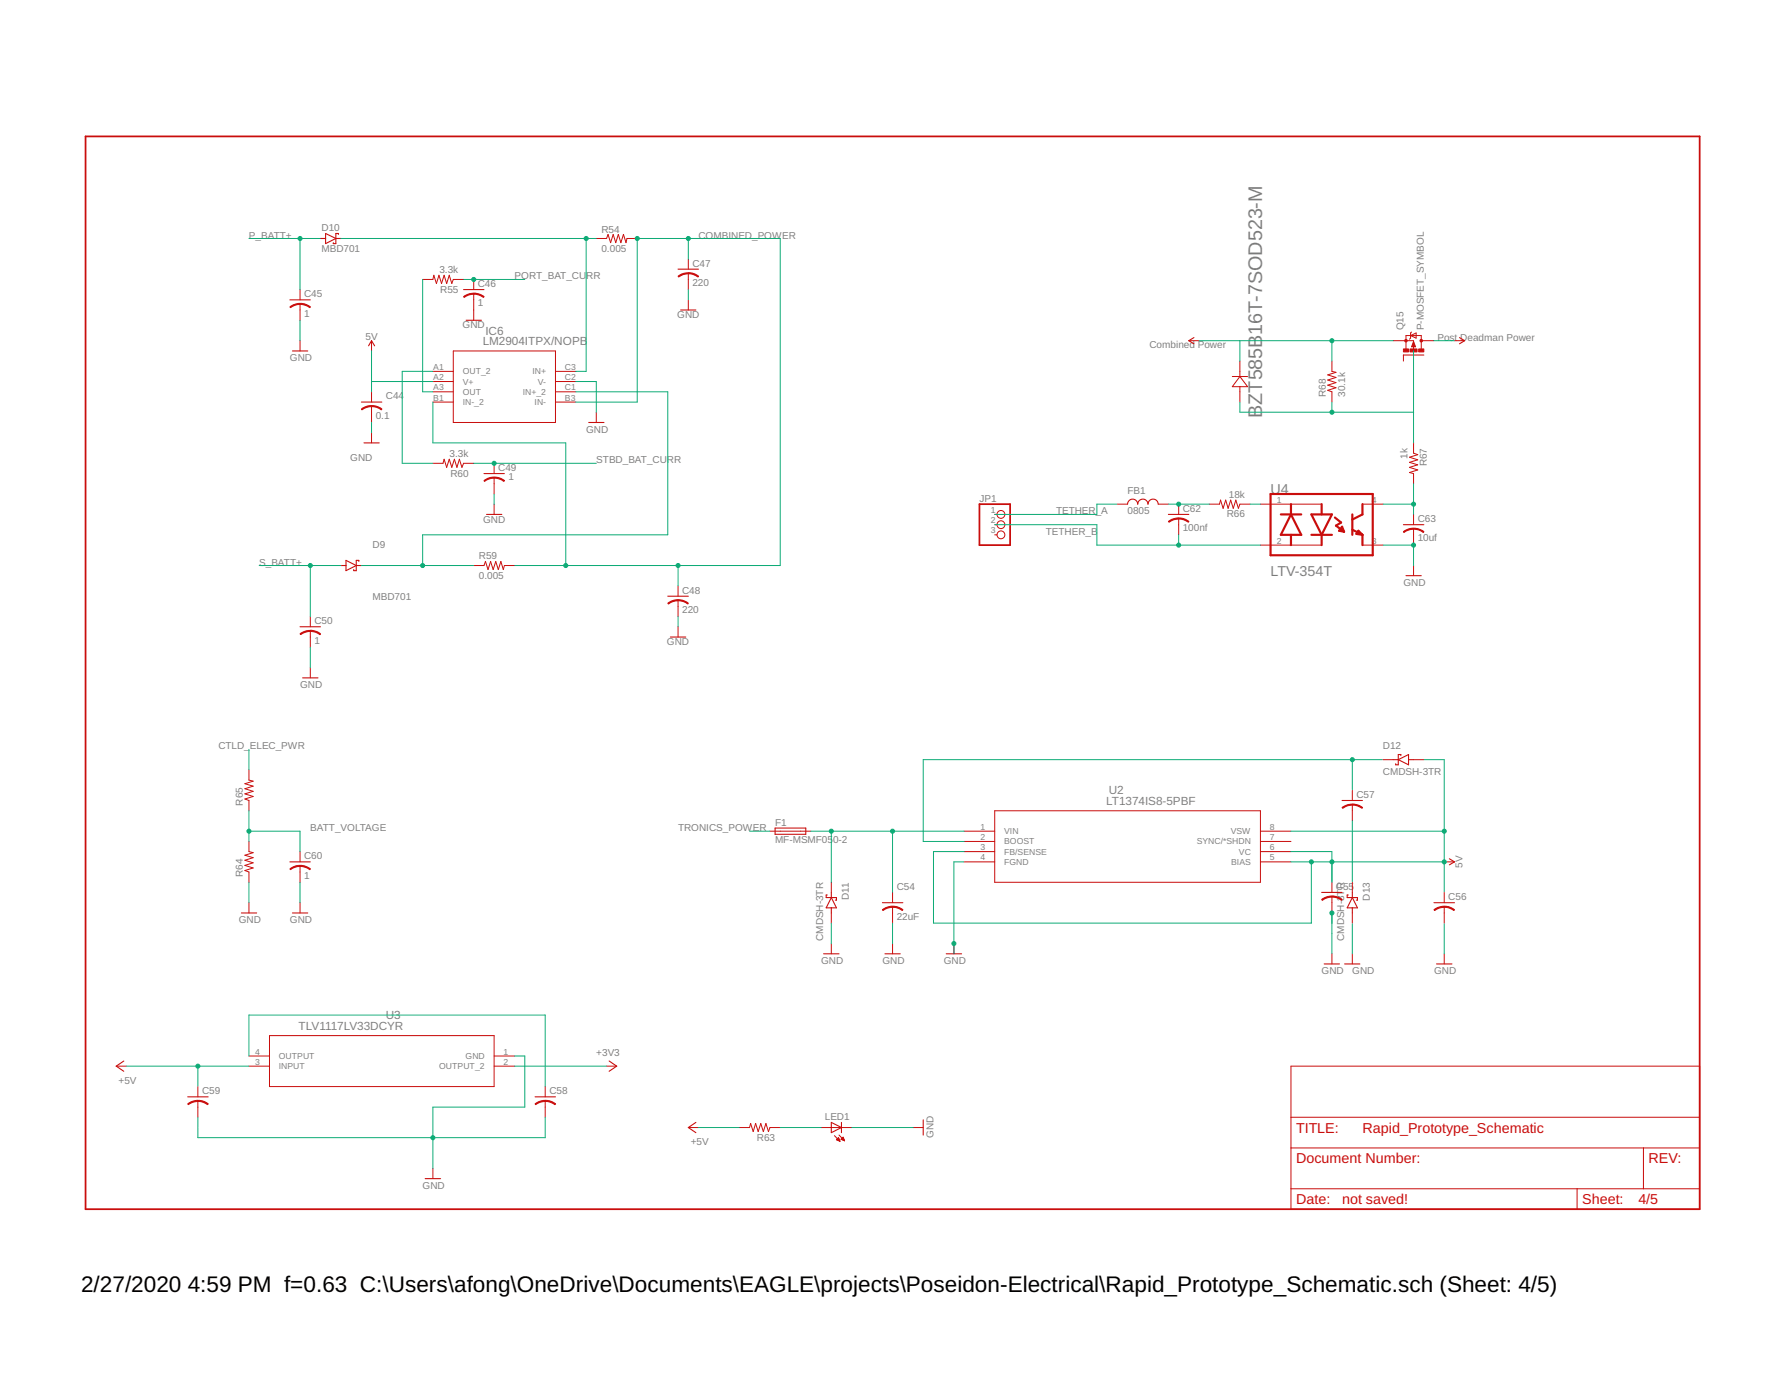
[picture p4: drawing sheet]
<svg xmlns="http://www.w3.org/2000/svg" width="279mm" height="216mm" viewBox="0 0 279 216" stroke-linecap="round" stroke-linejoin="round" font-family="sans-serif">
<path d="M13.4 21.4h252.8v167.9h-252.8zM153.4 78.9h4.8v6.4h-4.8z" fill="none" stroke="#c90d0c" stroke-width=".28"/>
<g fill="none" stroke="#c90d0c" stroke-width=".16">
<path d="M93.4 37.3h1.6l.2-.6 .4 1.3 .4-1.3 .4 1.3 .4-1.3 .4 1.3 .4-1.3 .4 1.3 .2-.7h1.6M47 45.3v1.6M47 47.6v2.5M47 53.3v1.6M58.2 53.3v1.6M66.2 43.8h1.6l.1-.7 .4 1.3 .4-1.3 .5 1.3 .4-1.3 .4 1.3 .4-1.3 .4 1.3 .2-.6h1.6M67.8 58.1h3.2M67.8 59.7h3.2M71 54.9h16v11.2h-16zM74.2 43.8v1.5M74.2 46v4.1M87 58.1h3.2"/>
<path d="M87 59.7h3.2M107.8 40.6v1.5M107.8 42.8v2.5M107.8 46.9v1.6M186.2 53.3h1.6M193 58.9h2.4M194.2 56.5v2.4M194.2 58.9l1.2 1.6h-2.4zM208.6 56.5v1.6l.6 .2-1.3 .4 1.3 .4-1.3 .4 1.3 .4-1.3 .4 1.3 .4-1.3 .4 .7 .2v1.6M218.2 53.3h3.2v.2M219.8 55.6v.9M220.9 52.5l.9-.4v.8z"/>
<path d="M221.1 52l-.2 .1v.8l-.2 .2M221.4 54.2v.6M221.4 53.5l.3 .8h-.6zM222.6 54.6v-2.1h-2.4v2.1M222.6 53.3h2M227.8 53.3h1.6M58.2 61.3v1.6M58.2 63.6v2.5M58.2 67.7v1.6M67.8 61.3h3.2M67.8 62.9h3.2M67.8 72.5h1.6l.2-.6 .4 1.3 .4-1.3 .4 1.3 .4-1.3 .4 1.3 .3-1.3 .4 1.3 .3-.7h1.6"/>
<path d="M77.4 72.5v1.6M77.4 74.8v2.5M77.4 78.9v1.6M87 61.3h3.2M87 62.9h3.2M93.4 64.5v1.6M175 78.9h1.6M181.4 78.9h1.6M184.6 78.9v1.6M189.4 78.9h1.6l.2-.6 .4 1.3 .4-1.3 .3 1.3 .4-1.3 .4 1.3 .4-1.3 .5 1.3 .2-.7h1.6M194.2 60.5v2.4M197.4 78.9h9.6"/>
<path d="M213.4 78.9h3.2M213.4 78.9v.1M221.4 69.3v1.7l.6 .2-1.3 .4 1.3 .4-1.3 .4 1.3 .4-1.3 .4 1.3 .4-1.3 .4 .7 .1v1.6M48.6 96.5v1.6M48.6 98.8v2.5M74.2 88.5h1.6l.2-.6 .4 1.3 .4-1.3 .4 1.3 .4-1.3 .4 1.3 .4-1.3 .4 1.3 .2-.7h1.6M106.2 91.7v1.6M106.2 94v2.5M106.2 98.1v1.6M155.8 80.5h.3M155.8 82.1h.3M155.8 83.7h.3"/>
<path d="M184.6 81.2v2.5M197.4 85.3h9.6M213.4 85.3v.1M213.4 85.3h3.2M221.4 80.5v1.6M221.4 82.8v2.5M221.4 88.5v1.6M48.6 104.5v1.6M216.6 118.9h1.6M221.4 118.9h1.6M39 131.7v1.6l.6 .2-1.2 .4 1.2 .4-1.2 .4 1.2 .4-1.2 .4 1.2 .4-1.2 .4 .6 .2v1.6M39 120.5v1.6l.6 .2-1.2 .4 1.2 .4-1.2 .4 1.2 .4-1.2 .4 1.2 .4-1.2 .4 .6 .2v1.6"/>
<path d="M47 133.3v1.6M47 135.6v2.5M120.6 130.1h6.4M130.2 138.1v1.6M139.8 139.7v1.6M151 130.1h4.8M151 131.7h4.8M151 133.3h4.8M151 134.9h4.8M155.8 126.9h41.6v11.2h-41.6zM197.4 130.1h4.8M197.4 131.7h4.8"/>
<path d="M197.4 133.3h4.8M197.4 134.9h4.8M208.6 138.1v1.6M211.8 123.7v1.6M211.8 126v2.5M211.8 138.1v1.6M226.2 134.9h1.6M226.2 139.7v1.6M39 141.3v1.6M47 141.3v1.6M130.2 142.9v1.6M130.2 147.7v1.6"/>
<path d="M139.8 142v2.5M139.8 147.7v1.6M149.4 147.7v1.6M208.6 140.4v2.5M208.6 149.3v1.6M211.8 142.9v1.6M211.8 149.3v1.6M226.2 142v2.5M226.2 149.3v1.6M18.2 166.9h1.6M31 170.1v1.6M31 172.4v2.5"/>
<path d="M39 166.9h3.2M39 165.3h3.2M42.2 162.1h35.2v8h-35.2zM77.4 166.9h3.2M77.4 165.3h3.2M85.4 170.1v1.6M85.4 172.4v2.5M95 166.9h1.6M107.8 176.5h1.6M115.8 176.5h1.6l.2-.6 .4 1.3 .3-1.3 .4 1.3 .4-1.3 .4 1.3 .5-1.3 .4 1.3 .2-.7h1.6M128.6 176.5h4.8M130.7 177.8l.9 .9"/>
<path d="M131 178.4l.6 .3M131 178.4l.3-.3 .3 .6M131 178.4h.4M131.1 178.4h.3M131.1 178.5h.4M131.1 178.3h.3M131.2 178.2h.2M131.3 178.2h.1M131.3 178.6h.2M131.4 177.7l.9 .9M131.4 178.6h.1M131.7 178.4h.5"/>
<path d="M131.8 178.3h.3M131.8 178.2h.3M131.9 178.4h.3M131.9 178.2h.2M132 178.1h.1M132 178.5h.2M132 178.1l-.3 .3 .6 .2M132 178.1l.3 .5M132.2 178.6h.1M143 176.5h1.6M202.2 166.9h64v22.4h-64zM202.2 179.7h64"/>
<path d="M202.2 174.9h64M257.4 179.7v6.4M67.8 182.9v1.6M202.2 186.1h64M247 186.1v3.2"/>
<circle cx="156.8" cy="83.7" r=".61"/>
<circle cx="156.8" cy="80.5" r=".61"/>
<circle cx="156.8" cy="82.1" r=".61"/>
</g>
<g fill="none" stroke="#c90d0c" stroke-width=".17">
<path d="M50.2 37.3h.8M51 36.6l1.6 .7-1.6 .8zM52.6 37.3h.8M53 36.7v-.1h-.4v1.5h-.4v-.1M45.4 46.9h3.2M45.8 54.9h2.4M57.7 54.1l.5-.8 .5 .8M72.6 45.3h3.2M73 50.1h2.4M106.2 42.1h3.2M106.6 48.5h2.4M187 52.9l-.8 .4 .8 .5"/>
<path d="M219.8 55.6h3.2M228.6 52.9l.8 .4-.8 .5M56.6 62.9h3.2M57 69.3h2.4M75.8 74.1h3.2M92.2 66.1h2.4M176.6 78.9a.79 .79 0 0 1 .8-.8 .79 .79 0 0 1 .8 .8 .8 .8 0 0 1 .8-.8 .8 .8 0 0 1 .8 .8 .8 .8 0 0 1 .8-.8 .8 .8 0 0 1 .8 .8M47 98.1h3.2M53.4 88.5h.8M54.2 87.7l1.6 .8-1.6 .8zM55.8 88.5h.8M56.2 87.9v-.2h-.4v1.6h-.4v-.1"/>
<path d="M76.2 80.5h2.4M104.6 93.3h3.2M105 99.7h2.4M183 80.5h3.2M219.8 82.1h3.2M220.2 90.1h2.4M47.4 106.1h2.4M218.2 118.9h.8M219 118.9l1.6-.8v1.6zM219.4 118.3v-.2h-.4v1.6h-.4v-.1M220.6 118.9h.8M45.4 134.9h3.2"/>
<path d="M121.4 129.6h4.8v1h-4.8zM130.2 139.7v.8M207 139.7h3.2M210.2 125.3h3.2M211.8 139.7v.8M227 134.5l.8 .4-.8 .5M37.8 142.9h2.4M45.8 142.9h2.4M129 149.3h2.4M129.6 140.1h-.2v.4h1.6v.4h-.2M130.2 142.1v.8M130.2 140.5l.8 1.6h-1.6z"/>
<path d="M138.2 141.3h3.2M138.6 149.3h2.4M148.2 149.3h2.4M207.4 150.9h2.4M210.6 150.9h2.4M211.2 140.1h-.2v.4h1.6v.4h-.2M211.8 140.5l.8 1.6h-1.6zM211.8 142.1v.8M224.6 141.3h3.2M225 150.9h2.4M19.4 166.1l-1.2 .8 1.2 .8M29.4 171.7h3.2"/>
<path d="M83.8 171.7h3.2M95.4 166.1l1.2 .8-1.2 .8M109 175.7l-1.2 .8 1.2 .8M130.2 175.7l1.6 .8-1.6 .8zM131.8 175.7v1.6M144.6 175.3v2.4M66.6 184.5h2.4"/>
</g>
<g fill="#c90d0c" stroke="#c90d0c" stroke-width=".16">
<path d="M47 135.5a2.4 2.4 0 0 1 1.6 .5l-.1 .2a2.69 2.69 0 0 0-1.5-.6z" fill-rule="evenodd"/>
<path d="M45.4 136l.2-.1a2.28 2.28 0 0 1 1.4-.4v.2a2.48 2.48 0 0 0-1.5 .5z" fill-rule="evenodd"/>
<path d="M184.6 81.1a2.39 2.39 0 0 1 1.6 .5l-.1 .2a2.48 2.48 0 0 0-1.5-.5z" fill-rule="evenodd"/>
<path d="M183 81.6l.9-.4 .7-.1v.2a2.36 2.36 0 0 0-1.5 .5z" fill-rule="evenodd"/>
<path d="M221.4 82.7l1 .2 .6 .3-.1 .2a2.33 2.33 0 0 0-1.5-.6z" fill-rule="evenodd"/>
<path d="M219.8 83.2l.9-.4 .7-.1v.2a2.48 2.48 0 0 0-1.5 .5z" fill-rule="evenodd"/>
<path d="M85.4 172.3a2.4 2.4 0 0 1 1.6 .5l-.1 .2a2.48 2.48 0 0 0-1.5-.6z" fill-rule="evenodd"/>
<path d="M83.8 172.8l1-.4 .6-.1v.1a2.48 2.48 0 0 0-1.5 .6z" fill-rule="evenodd"/>
<path d="M31 172.3a2.4 2.4 0 0 1 1.6 .5l-.1 .2a2.48 2.48 0 0 0-1.5-.6z" fill-rule="evenodd"/>
<path d="M29.4 172.8l1-.4 .6-.1v.1a2.48 2.48 0 0 0-1.5 .6z" fill-rule="evenodd"/>
<path d="M139.8 141.9a2.4 2.4 0 0 1 1.6 .5l-.1 .2a2.48 2.48 0 0 0-1.5-.6z" fill-rule="evenodd"/>
<path d="M138.2 142.4l.9-.4 .7-.1v.1a2.48 2.48 0 0 0-1.5 .6z" fill-rule="evenodd"/>
<path d="M208.6 140.3h.2a2.3 2.3 0 0 1 1.4 .5l-.1 .2a2.23 2.23 0 0 0-1.5-.6z" fill-rule="evenodd"/>
<path d="M207 140.8l.9-.4 .7-.1v.1a2.55 2.55 0 0 0-1.5 .6z" fill-rule="evenodd"/>
<path d="M226.2 141.9a2.31 2.31 0 0 1 1.6 .5l-.1 .2a2.48 2.48 0 0 0-1.5-.6z" fill-rule="evenodd"/>
<path d="M224.6 142.4l1-.4 .6-.1v.1a2.48 2.48 0 0 0-1.5 .6z" fill-rule="evenodd"/>
<path d="M211.8 125.9l1.1 .2 .5 .3-.1 .2a2.48 2.48 0 0 0-1.5-.6z" fill-rule="evenodd"/>
<path d="M210.2 126.4l.9-.4 .7-.1v.1a2.36 2.36 0 0 0-1.5 .6z" fill-rule="evenodd"/>
<path d="M58.2 63.5l1.1 .2 .5 .4-.1 .1a2.33 2.33 0 0 0-1.5-.6z" fill-rule="evenodd"/>
<path d="M56.6 64.1l1-.5 .6-.1v.2a2.48 2.48 0 0 0-1.5 .5z" fill-rule="evenodd"/>
<path d="M74.2 45.9l1 .2 .6 .3-.1 .2a2.48 2.48 0 0 0-1.5-.5z" fill-rule="evenodd"/>
<path d="M72.6 46.4l1-.4 .6-.1v.2a2.48 2.48 0 0 0-1.5 .5z" fill-rule="evenodd"/>
<path d="M107.8 42.7a2.39 2.39 0 0 1 1.6 .5l-.1 .2a2.36 2.36 0 0 0-1.5-.5z" fill-rule="evenodd"/>
<path d="M106.2 43.2a2.32 2.32 0 0 1 1.6-.5v.2a2.48 2.48 0 0 0-1.5 .5z" fill-rule="evenodd"/>
<path d="M106.2 93.9l1.1 .2 .5 .3-.1 .2a2.33 2.33 0 0 0-1.5-.6z" fill-rule="evenodd"/>
<path d="M104.6 94.4l.2-.1a2.38 2.38 0 0 1 1.4-.4v.2a2.36 2.36 0 0 0-1.5 .5z" fill-rule="evenodd"/>
<path d="M77.4 74.7a2.4 2.4 0 0 1 1.6 .5l-.1 .2a2.69 2.69 0 0 0-1.5-.6z" fill-rule="evenodd"/>
<path d="M75.8 75.2l.2-.1a2.28 2.28 0 0 1 1.4-.4v.2a2.48 2.48 0 0 0-1.5 .5z" fill-rule="evenodd"/>
<path d="M48.6 98.7h.2a2.3 2.3 0 0 1 1.4 .6l-.1 .1a2.33 2.33 0 0 0-1.5-.6z" fill-rule="evenodd"/>
<path d="M47 99.2l1-.4 .6-.1v.1l-.8 .2-.7 .4z" fill-rule="evenodd"/>
<path d="M47 47.5a2.4 2.4 0 0 1 1.6 .5l-.1 .2a2.69 2.69 0 0 0-1.5-.6z" fill-rule="evenodd"/>
<path d="M45.4 48l1-.4 .6-.1v.2a2.48 2.48 0 0 0-1.5 .5z" fill-rule="evenodd"/>
<circle cx="220.2" cy="53.3" r=".21"/>
<circle cx="222.6" cy="53.3" r=".21"/>
</g>
<g fill="none" stroke="#c90d0c" stroke-width=".34">
<path d="M199 77.3h16v9.6h-16zM202.2 78.9v1.6M207 78.9v1.6M213.4 78.9v1.6l-1.6 .8M200.6 80.5h3.2M202.2 80.5l1.6 3.2h-3.2zM202.2 83.7v1.6M205.4 80.5h3.2l-1.6 3.2zM205.4 83.7h3.2M207 83.7v1.6M209.1 81l.9 .8-.8 .5 1.3 .9M210.2 82.5l.3 .7-.8-.1z"/>
<path d="M211.8 80.5v3.2M211.8 82.9l1.6 .8M212.7 83.1l.7 .6-1-.1zM213.4 83.7v1.6"/>
</g>
<path d="M221.4 54.1v.1h.2l-.2-.5-.2 .5" fill="none" stroke="#c90d0c" stroke-width=".21"/>
<g fill="#c90d0c" stroke="#c90d0c" stroke-width=".16">
<path d="M219.8 54.6h.8v.5h-.8z"/>
<path d="M222.2 54.6h.8v.5h-.8z"/>
<path d="M220.8 54.6h1.1v.5h-1.1z"/>
</g>
<g fill="none" stroke="#0dab76" stroke-width=".16">
<path d="M39 37.3h11.2M47 37.3v8M53.4 37.3h40M91.8 37.3v20.8h-1.6M107.8 37.3v3.3M47 50.1v3.2M58.2 54.9v6.4M58.2 59.7h9.6M66.2 43.8v17.5h1.6M67.8 58.1h-4.8v14.4h4.8M72.6 43.8h9.6M90.2 59.7h3.2v4.8"/>
<path d="M107.8 45.3v1.6M187.8 53.3h30.4M194.2 53.3v3.2M208.6 53.3v3.2M221.4 54.9v14.4M224.6 53.3h3.2M58.2 66.1v1.6M67.8 62.9v6.4h20.8v19.2M74.2 72.5h19.2M77.4 77.3v1.6M90.2 62.9h9.6v-25.6h22.4v51.2h-41.6M90.2 61.3h14.4v22.4h-38.4v4.8"/>
<path d="M174.9 78.9h-3.1v1.6h-16M183 78.9h6.4M194.2 62.9v1.6h27.2M195.8 78.9h1.6M208.6 62.9v1.6M216.6 78.9h4.8M221.4 75.7v4.8M40.6 88.5h12.8M48.6 88.5v8M56.6 88.5h17.6M106.2 88.5v3.2M106.2 96.5v1.6"/>
<path d="M155.8 82.1h16v3.2h25.6M184.6 83.7v1.6M216.6 85.3h4.8v3.2M39 117.3v3.2M48.6 101.3v3.2M211.8 118.9v4.7M216.5 118.9h-71.9v12.8h6.4M223.1 118.9h3.1v20.7M39 126.9v4.8M39 138.1v3.2M39 130.1h8v3.2M47 138.1v3.2"/>
<path d="M117.4 130.1h3.2M127 130.1h24M130.2 130.1v8M139.8 130.1v9.6M151 134.9h-1.6v14.4M151 133.3h-4.8v11.2h59.2v-9.6M202.2 133.3h6.4v4.8M202.2 134.9h24M202.2 130.1h24M211.8 128.5v9.5M130.2 144.5v3.2M139.8 144.5v3.2"/>
<path d="M208.6 142.9v6.4M211.8 144.6v4.7M226.2 144.6v4.7M19.8 166.9h19.2M31 166.9v3.1M31 174.9v1.6M39 165.3v-6.4h46.4v11.2M80.6 165.3h1.6v8h-14.4v9.6M80.6 166.9h14.4M85.4 174.9v3.2h-54.4v-1.5M109.4 176.5h6.4M122.2 176.5h6.4"/>
<path d="M133.4 176.5h9.6"/>
</g>
<g fill="#0dab76" stroke="#0dab76" stroke-width=".16">
<circle cx="221.4" cy="85.3" r=".32"/>
<circle cx="67.8" cy="178.1" r=".32"/>
<circle cx="208.6" cy="142.9" r=".32"/>
<circle cx="149.4" cy="147.7" r=".32"/>
<circle cx="208.6" cy="53.3" r=".32"/>
<circle cx="226.2" cy="130.1" r=".32"/>
<circle cx="226.2" cy="134.9" r=".32"/>
<circle cx="205.4" cy="134.9" r=".32"/>
<circle cx="208.6" cy="134.9" r=".32"/>
<circle cx="39" cy="130.1" r=".32"/>
<circle cx="221.4" cy="78.9" r=".32"/>
<circle cx="208.6" cy="64.5" r=".32"/>
<circle cx="184.6" cy="85.3" r=".32"/>
<circle cx="184.6" cy="78.9" r=".32"/>
<circle cx="31" cy="166.9" r=".32"/>
<circle cx="139.8" cy="130.1" r=".32"/>
<circle cx="130.2" cy="130.1" r=".32"/>
<circle cx="211.8" cy="118.9" r=".32"/>
<circle cx="91.8" cy="37.3" r=".32"/>
<circle cx="66.2" cy="88.5" r=".32"/>
<circle cx="48.6" cy="88.5" r=".32"/>
<circle cx="47" cy="37.3" r=".32"/>
<circle cx="77.4" cy="72.5" r=".32"/>
<circle cx="107.8" cy="37.3" r=".32"/>
<circle cx="99.8" cy="37.3" r=".32"/>
<circle cx="88.6" cy="88.5" r=".32"/>
<circle cx="106.2" cy="88.5" r=".32"/>
<circle cx="74.2" cy="43.8" r=".32"/>
</g>
<g font-size="3.5">
<text x="12.7" y="202.2">2/27/2020</text>
<text x="29.4" y="202.2">4:59 PM f=0.63 C:\Users\afong\OneDrive\Documents\EAGLE\projects\Poseidon-Electrical\Rapid_Prototype_Schematic.sch (Sheet: 4/5)</text>
</g>
<text font-size="3.1" fill="#808080" x="197.7" y="65.4" transform="rotate(-90 197.7 65.4)">BZT585B16T-7SOD523-M</text>
<g font-size="2.2" fill="#808080">
<text x="199" y="77.3">U4</text>
<text x="199" y="90.1">LTV-354T</text>
</g>
<g font-size="2.2" fill="#c90d0c">
<text x="203" y="177.3">TITLE:</text>
<text x="213.4" y="177.3">Rapid_Prototype_Schematic</text>
<text x="203" y="182.1">Document Number:</text>
<text x="258.2" y="182.1">REV:</text>
<text x="203" y="188.5">Date:</text>
<text x="210.2" y="188.5">not saved!</text>
<text x="247.8" y="188.5">Sheet:</text>
<text x="256.6" y="188.5">4/5</text>
</g>
<g font-size="1.8" fill="#808080">
<text x="75.6" y="54">LM2904ITPX/NOPB</text>
<text x="76" y="52.4">IC6</text>
<text x="173.2" y="126">LT1374IS8-5PBF</text>
<text x="173.6" y="124.4">U2</text>
<text x="46.8" y="161.2">TLV1117LV33DCYR</text>
<text x="60.4" y="159.6">U3</text>
</g>
<g font-size="1.6" fill="#808080">
<text x="39" y="37.3">P_BATT+</text>
<text x="50.4" y="39.5">MBD701</text>
<text x="50.4" y="36.1">D10</text>
<text x="94.2" y="39.4">0.005</text>
<text x="94.2" y="36.4">R54</text>
<text x="108.4" y="41.7">C47</text>
<text x="109.4" y="37.3">COMBINED_POW</text>
<text x="122.5" y="37.3">ER</text>
<text x="47.6" y="46.5">C45</text>
<text x="68.8" y="42.8">3.3k</text>
<text x="68.9" y="45.8">R55</text>
<text x="74.8" y="48">1</text>
<text x="74.8" y="44.9">C46</text>
<text x="80.6" y="43.7">PORT_BAT_CU</text>
<text x="91.8" y="43.7">RR</text>
<text x="108.4" y="44.8">220</text>
<text x="47.6" y="49.6">1</text>
<text x="57.2" y="53.2">5V</text>
<text x="72.5" y="51.4">GND</text>
<text x="106.1" y="49.8">GND</text>
<text x="219.8" y="51.7" transform="rotate(-90 219.8 51.7)">Q15</text>
<text x="223" y="51.7" transform="rotate(-90 223 51.7)">P-MOSFET_SYMBOL</text>
<text x="225.1" y="53.3">Post Deadman Power</text>
<text x="45.4" y="56.5">GND</text>
<text x="180" y="54.5">Combined Power</text>
<text x="58.8" y="65.6">0.1</text>
<text x="60.4" y="62.5">C44</text>
<text x="207.6" y="62.1" transform="rotate(-90 207.6 62.1)">R68</text>
<text x="210.7" y="62.1" transform="rotate(-90 210.7 62.1)">30.1k</text>
<text x="70.4" y="71.6">3.3k</text>
<text x="91.8" y="67.7">GND</text>
<text x="220.4" y="71.8" transform="rotate(-90 220.4 71.8)">1k</text>
<text x="54.9" y="72.2">GND</text>
<text x="70.5" y="74.6">R60</text>
<text x="78" y="73.7">C49</text>
<text x="79.6" y="75.2">1</text>
<text x="93.4" y="72.5">STBD_BAT_CURR</text>
<text x="176.6" y="77.3">FB1</text>
<text x="192.4" y="78">18k</text>
<text x="223.5" y="73" transform="rotate(-90 223.5 73)">R67</text>
<text x="75.7" y="81.8">GND</text>
<text x="153.4" y="78.5">JP1</text>
<text x="163.8" y="83.7">TETHER_B</text>
<text x="165.4" y="80.5">TETHER_A</text>
<text x="176.6" y="80.5">0805</text>
<text x="185.2" y="83.2">100nf</text>
<text x="185.2" y="80.1">C62</text>
<text x="192.1" y="81">R66</text>
<text x="222" y="81.7">C63</text>
<text x="40.6" y="88.5">S_BATT+</text>
<text x="58.4" y="85.7">D9</text>
<text x="75" y="87.6">R59</text>
<text x="222" y="84.8">10uf</text>
<text x="58.4" y="93.9">MBD701</text>
<text x="75" y="90.6">0.005</text>
<text x="106.8" y="96">220</text>
<text x="106.8" y="92.9">C48</text>
<text x="219.8" y="91.7">GND</text>
<text x="49.2" y="100.8">1</text>
<text x="49.2" y="97.7">C50</text>
<text x="104.5" y="101">GND</text>
<text x="47" y="107.7">GND</text>
<text x="34.2" y="117.3">CTLD_</text>
<text x="39.1" y="117.3">ELEC_PWR</text>
<text x="216.6" y="117.3">D12</text>
<text x="212.4" y="124.9">C57</text>
<text x="216.6" y="121.3">CMDSH-3TR</text>
<text x="38.1" y="126.1" transform="rotate(-90 38.1 126.1)">R65</text>
<text x="48.6" y="130.1">BATT_VOLTAGE</text>
<text x="106.2" y="130.1">TRONICS_POWER</text>
<text x="121.4" y="132">MF-MSMF05</text>
<text x="121.4" y="129.3">F1</text>
<text x="130.5" y="132">0-2</text>
<text x="38.1" y="137.3" transform="rotate(-90 38.1 137.3)">R64</text>
<text x="47.6" y="137.6">1</text>
<text x="47.6" y="134.5">C60</text>
<text x="229.1" y="135.9" transform="rotate(-90 229.1 135.9)">5V</text>
<text x="132.9" y="140.9" transform="rotate(-90 132.9 140.9)">D11</text>
<text x="140.4" y="144">22uF</text>
<text x="140.4" y="139.3">C54</text>
<text x="209.2" y="139.3">C55</text>
<text x="214.5" y="141" transform="rotate(-90 214.5 141)">D13</text>
<text x="226.8" y="140.9">C56</text>
<text x="37.4" y="144.5">GND</text>
<text x="45.4" y="144.5">GND</text>
<text x="128.9" y="147.3" transform="rotate(-90 128.9 147.3)">CMDSH-3TR</text>
<text x="210.5" y="147.3" transform="rotate(-90 210.5 147.3)">CMDSH-3TR</text>
<text x="128.6" y="150.9">GND</text>
<text x="138.2" y="150.9">GND</text>
<text x="147.8" y="150.9">GND</text>
<text x="207" y="152.5">GND</text>
<text x="211.8" y="152.5">GND</text>
<text x="224.6" y="152.5">GND</text>
<text x="93.4" y="165.3">+3V3</text>
<text x="18.6" y="169.6">+5V</text>
<text x="31.6" y="171.3">C59</text>
<text x="86" y="171.3">C58</text>
<text x="108.2" y="179.2">+5V</text>
<text x="118.5" y="178.6">R63</text>
<text x="129.2" y="175.4">LED1</text>
<text x="146.2" y="178.1" transform="rotate(-90 146.2 178.1)">GND</text>
<text x="66.2" y="186.1">GND</text>
</g>
<g font-size="1.4" fill="#808080">
<text x="67.9" y="57.9">A1</text>
<text x="67.9" y="59.5">A2</text>
<text x="72.5" y="58.6">OUT_2</text>
<text x="83.4" y="58.6">IN+</text>
<text x="88.5" y="59.5">C2</text>
<text x="88.5" y="57.9">C3</text>
<text x="67.9" y="61.1">A3</text>
<text x="67.9" y="62.7">B1</text>
<text x="72.5" y="60.2">V+</text>
<text x="72.5" y="61.8">OUT</text>
<text x="72.5" y="63.4">IN-_2</text>
<text x="81.9" y="61.8">IN+_2</text>
<text x="83.7" y="63.4">IN-</text>
<text x="84.3" y="60.2">V-</text>
<text x="88.5" y="62.7">B3</text>
<text x="88.5" y="61.1">C1</text>
<text x="155.2" y="80.3">1</text>
<text x="155.2" y="81.9">2</text>
<text x="155.2" y="83.5">3</text>
<text x="200" y="78.7">1</text>
<text x="214.9" y="78.7">4</text>
<text x="200" y="85.1">2</text>
<text x="214.9" y="85.1">3</text>
<text x="153.6" y="129.9">1</text>
<text x="153.6" y="131.5">2</text>
<text x="157.3" y="130.6">VIN</text>
<text x="192.7" y="130.6">VSW</text>
<text x="198.9" y="131.5">7</text>
<text x="198.9" y="129.9">8</text>
<text x="153.6" y="133.1">3</text>
<text x="153.6" y="134.7">4</text>
<text x="157.3" y="132.2">BOOST</text>
<text x="157.3" y="133.8">FB/SENSE</text>
<text x="157.3" y="135.4">FGND</text>
<text x="187.4" y="132.2">SYNC/*SHDN</text>
<text x="192.8" y="135.4">BIAS</text>
<text x="194" y="133.8">VC</text>
<text x="198.9" y="134.7">5</text>
<text x="198.9" y="133.1">6</text>
<text x="40" y="166.7">3</text>
<text x="40" y="165.1">4</text>
<text x="43.7" y="167.4">INPUT</text>
<text x="43.7" y="165.8">OUTPUT</text>
<text x="68.8" y="167.4">OUTPUT_2</text>
<text x="72.9" y="165.8">GND</text>
<text x="78.9" y="165.1">1</text>
<text x="78.9" y="166.7">2</text>
</g>
</svg>
